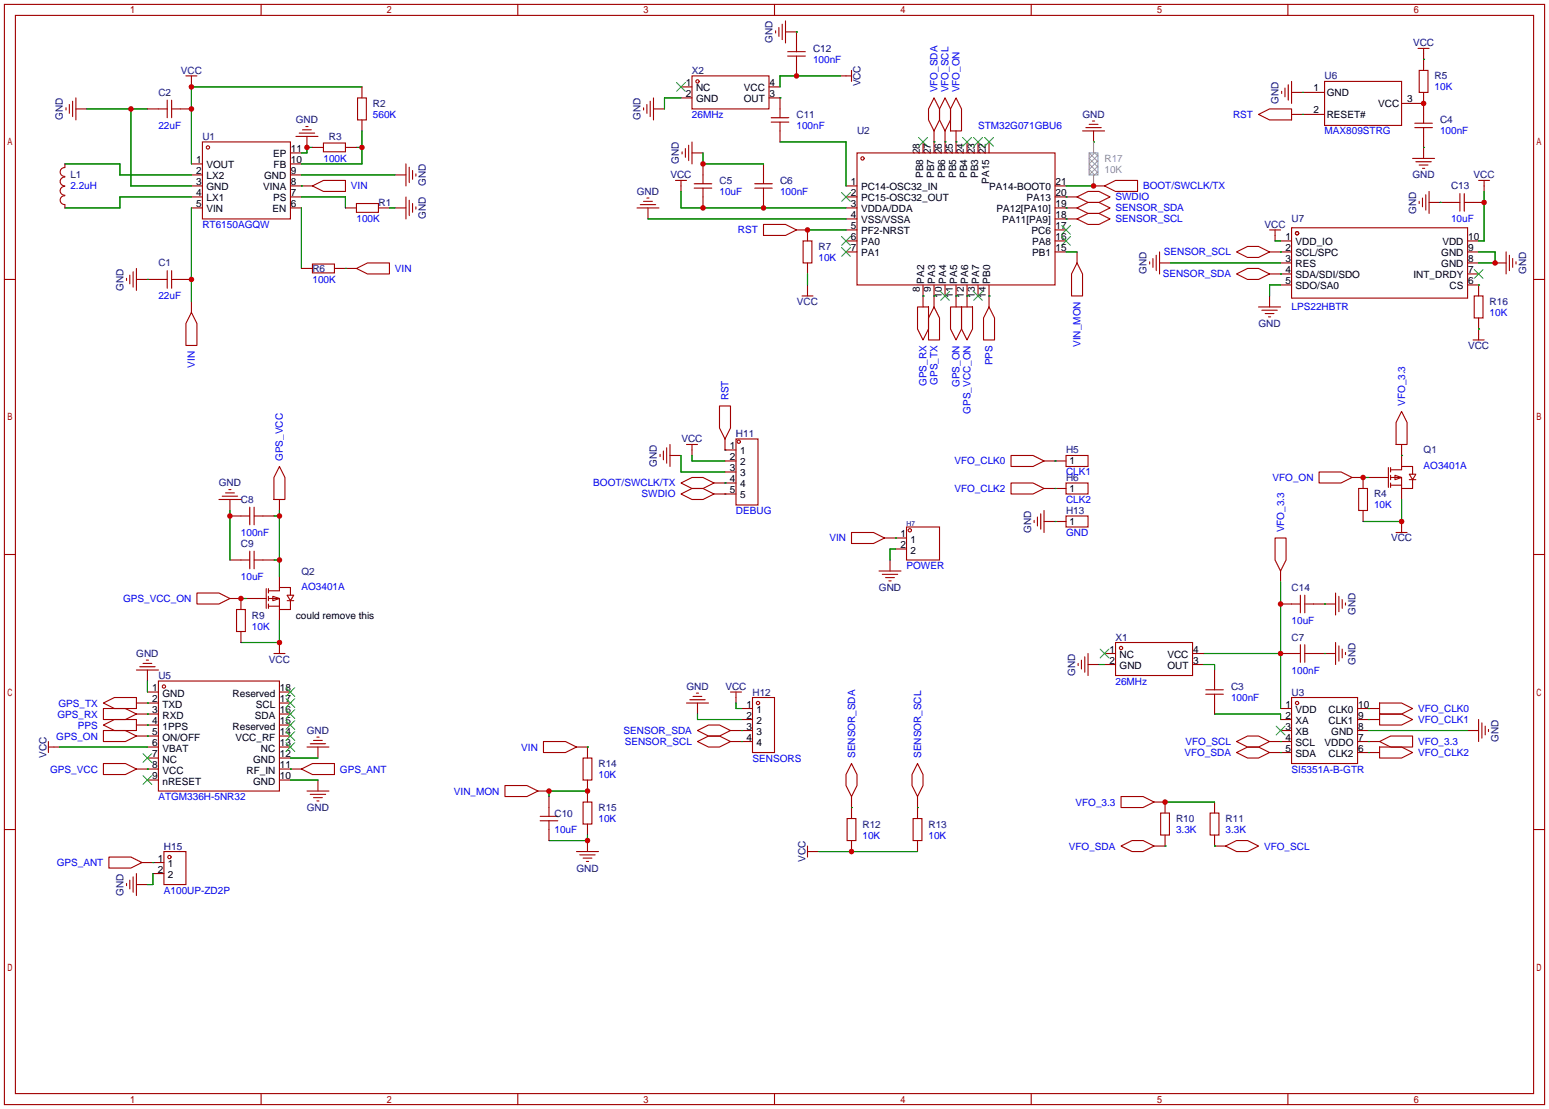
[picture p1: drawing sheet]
<svg xmlns="http://www.w3.org/2000/svg" width="358mm" height="256mm" viewBox="0 0 358 256" stroke-linecap="round" stroke-linejoin="round" font-family="sans-serif">
<g fill="none" stroke="#a10000" stroke-width=".25">
<path d="M1 1h355.6v254h-355.6zM3.6 3.6h350.5v248.9h-350.5zM42.9 17.5h2.6M44.2 17.5v2.6M60.3 1v2.6M119.5 1v2.6M159.8 17.5h17.7v7.6h-17.7zM178.8 1v2.6M179.1 7.1v.5M179.8 6.4v2M180.6 5.6v3.5M181.4 7.4h2.5v4.5"/>
<path d="M181.4 4.8v5.1M181.9 11.9h4M181.9 13h4M183.9 13v4.5M194.1 17.5h2.5M196.6 16.3v2.5M238.1 1v2.6M297.3 1v2.6M297.4 19.6v3.5M298.2 18.8v5.1M305.8 18.8h17.8v10.2h-17.8zM327.4 11.2h2.5"/>
<path d="M327.7 16.3h2v5h-2zM328.7 11.2v5.1M15 38.7a1.01 1.01 0 0 0-1.1 1 1.01 1.01 0 0 0 1.1 1M15 37.8v.8M15.2 24.9v.5M16 24.1v2.1M16.8 23.4v3.5M17.5 25.1h2.6M17.5 22.6v5.1M34 25.1h4.6M38.6 23.1v4.1M39.6 25.1h4.6"/>
<path d="M39.6 23.1v4.1M44.2 37.8h2.5M46.7 32.8h20.4v17.7h-20.4zM67.1 37.8h2.5M67.1 35.3h2.5M68.3 31.5h5.1M69.1 30.7h3.5M69.8 30h2.1M70.6 29.2h.5M70.9 31.5v2.5M72.1 34h2.6M74.7 33h5.1v2.1h-5.1z"/>
<path d="M79.8 34h2.5M82.5 22.6h2.1v5.1h-2.1zM83.6 20.1v2.5M83.6 27.7v2.5M93.7 37.8v5.1M94.5 38.6v3.6M95.2 39.4v2M148.6 24.9v.5M149.4 24.1v2.1M150.1 23.4v3.5M150.9 25.1h2.5M150.9 22.6v5.1"/>
<path d="M157.2 20.1h2.6M157.2 22.6h2.6M157.5 35.1v.5M158.2 34.3v2M159 33.5v3.6M159.8 35.3h2.5M159.8 32.8v5M162.3 37.8v4.6M176.3 37.8v4.6M177.5 20.1h2.6M177.5 22.6h2.6v4.6M178.1 27.2h4"/>
<path d="M178.1 28.2h4M180.1 28.2v4.6M197.9 35.3h45.7v30.5h-45.7zM213.1 32.8v2.5M215.6 22.6l1.3 2.5v2.6l-1.3 2.5-1.2-2.5v-2.6zM215.6 30.2v5.1M218.2 22.6l1.3 2.5v2.6l-1.3 2.5-1.3-2.5v-2.6zM218.2 30.2v5.1M220.7 22.6l1.3 2.5v5.1h-2.5v-5.1zM220.7 30.2v5.1M223.3 32.8v2.5M225.8 32.8v2.5"/>
<path d="M228.3 32.8v2.5M249.9 30.2h5.1M250.7 29.5h3.6M251.5 28.7h2M252.2 27.9h.5M252.5 30.2v2.6M290.6 26.4l2.5-1.3h5.1v2.6h-5.1zM295.9 21.1v.5M296.7 20.3v2.1M298.2 21.3h7.6M298.2 26.4h7.6M323.6 23.9h5.1"/>
<path d="M326.1 36.6h5.1M326.6 28.4h4.1M326.6 29.5h4.1M326.9 37.3h3.6M327.7 38.1h2M328.4 38.9h.5M328.7 21.3v7.1M328.7 29.5v7.1M15 45.2a1.01 1.01 0 0 0-1.1 1 1.01 1.01 0 0 0 1.1 1M15 43a1.01 1.01 0 0 0-1.1 1 1.01 1.01 0 0 0 1.1 1.1M15 40.9a1.01 1.01 0 0 0-1.1 1 1.01 1.01 0 0 0 1.1 1M15 47.2v.8"/>
<path d="M44.2 40.4h2.5M44.2 42.9h2.5M44.2 45.5h2.5M44.2 48h2.5M67.1 40.4h2.5M67.1 42.9h5M67.1 45.5h2.5M67.1 48h2.5M72.1 42.9l2.6-1.2h5.1v2.5h-5.1zM79.8 48h2.5M82.3 47h5.1v2h-5.1zM87.4 48h2.5"/>
<path d="M91.2 40.4h2.5M91.2 48h2.5M93.7 45.5v5M94.5 46.2v3.6M95.2 47v2M96 40.1v.5M96 47.8v.5M147.1 48h5M147.8 47.2h3.6M148.6 46.5h2M149.4 45.7h.5M149.6 48v2.5"/>
<path d="M156 41.7h2.5M157.2 41.7v2.5M160.3 42.4h4M160.3 43.4h4M162.3 43.4v4.6M174.2 42.4h4.1M174.2 43.4h4.1M176.3 51.8h5.1l2.5 1.3-2.5 1.3h-5.1zM176.3 43.4v4.6M183.9 53.1h2.5v2.5M185.4 55.6h2.1v5.1h-2.1zM195.3 42.9h2.6"/>
<path d="M195.3 45.5h2.6M195.3 48h2.6M195.3 50.5h2.6M195.3 53.1h2.6M195.3 55.6h2.6M195.3 58.2h2.6M243.6 42.9h2.5M243.6 45.5h5.1M243.6 48h5.1M243.6 50.5h5.1M243.6 53.1h2.5M243.6 55.6h2.5"/>
<path d="M243.6 58.2h2.5M248.7 45.5l2.5-1.3h2.5l2.6 1.3-2.6 1.2h-2.5zM248.7 48l2.5-1.3h2.5l2.6 1.3-2.6 1.3h-2.5zM248.7 50.5l2.5-1.2h2.5l2.6 1.2-2.6 1.3h-2.5zM248.7 58.2v2.5M252.5 42.9h2.5M255 42.9l2.6-1.2h5v2.5h-5zM266.2 59.7v2M267 58.9v3.6M267.7 58.2v5M285.5 58.2l2.5-1.3h2.6l2.5 1.3-2.5 1.2h-2.6zM293.1 53.1h2.6"/>
<path d="M293.1 58.2h5.1M294.4 53.1v2.5M295.7 55.6h2.5M298.2 52.6h40.6v16.2h-40.6zM327.7 46.5v.5M328.4 45.7v2.1M329.2 45v3.5M329.9 46.7h7.2M329.9 44.2v5.1M337.1 44.7v4.1M338.1 46.7h4.5M338.1 44.7v4.1"/>
<path d="M338.8 55.6h2.6M338.8 58.2h2.6M341.4 41.7h2.5M342.6 41.7v2.5M347.7 58.2v5M348.5 58.9v3.6M349.2 59.7v2M1 64.5h2.6M29.2 64.3v.5M30 63.5v2M30.7 62.7v3.6M31.5 64.5h7.1"/>
<path d="M31.5 62v5.1M38.6 62.5v4M39.6 64.5h4.6M39.6 62.5v4M44.2 72.1l1.3 2.6v5.1h-2.6v-5.1zM44.2 69.6v2.5M69.6 62h2.5M72.1 61h5.1v2h-5.1zM77.2 62h5.1M82.3 62l2.5-1.3h5.1v2.5h-5.1zM185.2 68.3h2.5M186.4 60.7v2.5"/>
<path d="M186.4 65.8v2.5M211.8 70.9h2.6v5l-1.3 2.6-1.3-2.6zM213.1 65.8v5.1M215.6 70.9l1.3 2.5v5.1h-2.5v-5.1zM215.6 65.8v5.1M218.2 65.8v2.5M219.5 70.9h2.5v5l-1.3 2.6-1.2-2.6zM220.7 65.8v5.1M222 70.9h2.5v5l-1.2 2.6-1.3-2.6zM223.3 65.8v5.1M225.8 65.8v2.5M228.3 70.9l1.3 2.5v5.1h-2.5v-5.1z"/>
<path d="M228.3 65.8v5.1M248.7 60.7l1.2 2.5v5.1h-2.5v-5.1zM265.4 60.5v.5M267.7 60.7h2.6M285.5 63.2l2.5-1.2h2.6l2.5 1.2-2.5 1.3h-2.6zM290.6 70.9h5.1M291.3 71.6h3.6M292.1 72.4h2M292.9 73.2h.5M293.1 63.2h5.1M293.1 68.3v2.6M295.7 60.7h2.5"/>
<path d="M295.7 65.8h2.5M338.8 65.8h2.6v2.5M338.8 60.7h2.6M338.8 63.2h2.6M340.1 78.5h2.5M340.4 68.3h2v5.1h-2zM341.4 73.4v5.1M345.2 60.7h2.5M350 60.5v.5M354.1 64.5h2.5M166.1 93.7h2.6v5.1l-1.3 2.5-1.3-2.5zM323.6 95l1.3 2.5v5.1h-2.6v-5.1z"/>
<path d="M50.5 115.3h5.1M51.3 114.6h3.6M52.1 113.8h2M52.8 113h.5M53.1 119.1h4.6M53.1 115.3v2.6M57.7 117.1v4.1M58.7 119.1h4.5M58.7 117.1v4.1M64.5 107.7l1.3 2.5v5.1h-2.6v-5.1zM64.5 115.3v2.6M152.4 104.9v.5"/>
<path d="M153.2 104.1v2.1M153.9 103.4v3.5M154.7 105.2h2.5M154.7 102.6v5.1M157.2 114l2.6-1.2h2.5l2.5 1.2-2.5 1.3h-2.5zM157.2 111.5l2.6-1.3h2.5l2.5 1.3-2.5 1.3h-2.5zM158.5 102.6h2.5M159.8 102.6v2.6M164.8 114h5.1M164.8 111.5h5.1M167.4 106.4h2.5M167.4 101.3v2.6h2.5"/>
<path d="M167.4 109h2.5M169.9 101.3h5.1v15.3h-5.1zM233.4 105.2h5.1l2.5 1.2-2.5 1.3h-5.1zM233.4 111.5h5.1l2.5 1.3-2.5 1.2h-5.1zM239.5 119.4v2M240.3 118.6v3.6M241 106.4h5.1M241 112.8h5.1M241 117.9v5M246.1 105.2h5.1v2.5h-5.1zM246.1 111.5h5.1v2.5h-5.1zM246.1 119.1h5.1v2.6h-5.1z"/>
<path d="M304.5 109h5.1l2.6 1.2-2.6 1.3h-5.1zM312.2 110.2h2.5v2.6M313.7 112.8h2v5.1h-2zM314.7 117.9v2.5M316 110.2h4.5M320.5 108v4.5M321.1 108.5h2.5v-.8h2.5v1.8M321.1 110.2h2.5v2.6M321.1 112h2.5M321.1 108v1M321.1 109.7v1M321.1 111.5v1"/>
<path d="M322.1 109.7l1.5 .5-1.5 .5zM323.6 102.6v5.1M323.6 112.8v2.5M325.4 109.5h1.5l-.8 1.2zM325.4 110.7h1.5M326.1 110.7v2.1h-2.5M1 128h2.6M45.5 136.9h5l2.6 1.3-2.6 1.2h-5zM53.1 138.2h2.5v2.5M53.1 129.3h4.6M56.9 138.2h4.6M57.7 127.3v4"/>
<path d="M58.7 127.3v4M58.7 129.3h4.5M61.5 135.9v4.6M62 136.4h2.5v-.8h2.6v1.8M62 138.2h2.5v2.5M62 140h2.5M62 135.9v1M62 137.7v1M62 139.4v1.1M63 137.7l1.5 .5-1.5 .5zM64.5 133.1v2.5M66.3 137.4h1.5l-.7 1.3z"/>
<path d="M66.3 138.7h1.5M67.1 138.7v2h-2.6M196.6 122.9h5.1l2.5 1.3-2.5 1.3h-5.1zM202.9 131.8h5.1M203.7 132.6h3.6M204.2 124.2h5.1M204.5 133.4h2M205.2 134.1h.5M205.5 129.3v2.5M206.8 126.7h2.5M209.3 121.7h7.6v7.6h-7.6zM238.8 120.1v.6"/>
<path d="M241 120.4h5.1M294.4 124.2h2.5v5.1l-1.2 2.5-1.3-2.5zM295.7 131.8v2.6M295.7 139.4h4.5M300.2 137.4v4.1M301.2 137.4v4.1M301.2 139.4h7.2M308.4 136.9v5.1M309.1 137.7v3.5M309.9 138.4v2.1M310.6 139.2v.5M322.3 122.9h2.6"/>
<path d="M323.6 120.4v2.5M354.1 128h2.5M31.5 154.7h5.1M32.3 153.9h3.5M33 153.2h2.1M33.8 152.4h.5M34 159.8h2.6M34 154.7v2.5M36.6 157.2h27.9v25.4h-27.9zM54.6 140.7h2v5.1h-2zM55.6 145.8v2.5M63.2 150.9h2.6"/>
<path d="M64.5 159.8h2.6M64.5 140.7v2.6M64.5 148.3v2.6M168.7 159.8h2.5M169.9 159.8v2.5M248.9 153.2v.5M249.7 152.4v2M250.4 151.6v3.6M251.2 153.4h2.5M251.2 150.9v5.1M255 150.9h2.6M255 153.4h2.6"/>
<path d="M257.6 148.3h17.7v7.7h-17.7zM275.3 150.9h2.6M275.3 153.4h2.6M278.4 159.3h4M280.4 154.7v4.6M295.7 150.9h4.5M300.2 148.8v4.1M301.2 150.9h7.2M301.2 148.8v4.1M308.4 148.3v5.1M309.1 149.1v3.6M309.9 149.9v2"/>
<path d="M310.6 150.6v.5M11.2 172.5h2.5M11.2 171.2v2.5M23.9 162.3l2.5-1.3h5.1v2.6h-5.1zM23.9 163.6h5.1l2.5 1.2-2.5 1.3h-5.1zM23.9 167.4l2.5-1.3h5.1v2.6h-5.1zM23.9 168.7h5.1l2.5 1.2-2.5 1.3h-5.1zM23.9 176.3h5.1l2.5 1.2-2.5 1.3h-5.1zM31.5 162.3h5.1M31.5 164.8h5.1M31.5 167.4h5.1M31.5 169.9h5.1"/>
<path d="M31.5 177.5h5.1M34 172.5h2.6M34 175h2.6M64.5 162.3h2.6M64.5 164.8h2.6M64.5 167.4h2.6M64.5 169.9h2.6M64.5 172.5h2.6M64.5 175h2.6M64.5 177.5h5.1M69.6 177.5l2.5-1.2h5.1v2.5h-5.1zM70.9 172.5h5"/>
<path d="M71.6 171.7h3.6M72.4 170.9h2M73.2 170.2h.5M73.4 172.5v2.5M125.5 171.2h5.1l2.5 1.3-2.5 1.2h-5.1zM133.1 172.5h2.5v2.5M134.6 175h2.1v5.1h-2.1zM158.5 162.3h5.1M159.3 161.5h3.5M160 160.8h2.1M160.8 160h.5M161 168.7l2.6-1.3h2.5l2.6 1.3-2.6 1.2h-2.5z"/>
<path d="M161 171.2l2.6-1.3h2.5l2.6 1.3-2.6 1.3h-2.5zM161 162.3v2.5M168.7 168.7h5M168.7 171.2h5M171.2 163.6h2.5M171.2 166.1h2.5M173.7 161h5.1v12.7h-5.1zM196.6 176.3l1.3 2.5v2.6l-1.3 2.5-1.3-2.5v-2.6zM211.8 176.3l1.3 2.5v2.6l-1.3 2.5-1.2-2.5v-2.6zM278.4 160.3h4M280.4 160.3v4.5M285.5 173.7l2.5-1.2h2.6l2.5 1.2-2.5 1.3h-2.6z"/>
<path d="M285.5 171.2l2.5-1.3h2.6l2.5 1.3-2.5 1.3h-2.6zM293.1 171.2h5.1M293.1 173.7h5.1M295.7 163.6h2.5M295.7 166.1h2.5M295.7 168.7h2.5M298.2 161h15.2v15.3h-15.2zM313.4 163.6h5.1M313.4 166.1h5.1M313.4 168.7h2.6M313.4 171.2h5.1M313.4 173.7h5.1"/>
<path d="M318.5 171.2l2.6-1.3h5v2.6h-5zM318.5 162.3h5.1l2.5 1.3-2.5 1.2h-5.1zM318.5 164.8h5.1l2.5 1.3-2.5 1.3h-5.1zM318.5 172.5h5.1l2.5 1.2-2.5 1.3h-5.1zM338.8 168.7h2.6M341.4 166.1v5.1M342.1 166.9v3.5M342.9 167.6v2.1M343.7 168.4v.5M1 191.5h2.6M25.1 197.9h5.1l2.6 1.2-2.6 1.3h-5.1zM32.8 199.1h5"/>
<path d="M34 180.1h2.6M37.8 196.6h5.1v7.6h-5.1zM64.5 180.1h2.6M70.9 182.6h5M71.6 183.4h3.6M72.4 184.2h2M73.2 184.9h.5M73.4 180.1v2.5M116.6 181.4h5.1l2.5 1.2-2.5 1.3h-5.1zM124.2 182.6h2.5M124.7 188.5h4.1M124.7 189.5h4.1"/>
<path d="M126.7 183.9v4.6M126.7 189.5v4.6M133.1 196.6h5.1M133.9 197.4h3.5M134.6 185.2h2.1v5h-2.1zM134.6 198.1h2.1M135.4 198.9h.5M135.6 180.1v5.1M135.6 190.2v2.6M135.6 194.1v2.5M186.4 195.3v2.6M186.4 196.6h2.6"/>
<path d="M195.6 189h2v5.1h-2zM196.6 183.9v5.1M196.6 194.1v2.5M210.8 189h2.1v5.1h-2.1zM211.8 183.9v5.1M211.8 194.1v2.5M258.8 195.3l2.6-1.2h2.5l2.5 1.2-2.5 1.3h-2.5zM258.8 183.9h5.1l2.5 1.3-2.5 1.2h-5.1zM266.4 185.2h2.6v2.5M268 187.7h2v5.1h-2zM269 192.8v2.5h-2.6M279.4 187.7h2v5.1h-2z"/>
<path d="M280.4 185.2v2.5M280.4 192.8v2.5h2.6M283 195.3l2.5-1.2h2.5l2.6 1.2-2.6 1.3h-2.5zM354.1 191.5h2.5M29.2 204v.5M30 203.2v2M30.7 202.4v3.6M31.5 201.7v5.1M31.5 204.2h2.5M35.3 201.7h2.5M60.3 252.5v2.5M119.5 252.5v2.5"/>
<path d="M178.8 252.5v2.5M238.1 252.5v2.5M297.3 252.5v2.5"/>
<circle cx="161" cy="18.8" r=".38"/>
<circle cx="48" cy="34" r=".38"/>
<circle cx="199.1" cy="36.6" r=".38"/>
<circle cx="299.5" cy="53.8" r=".38"/>
<circle cx="170.6" cy="102" r=".38"/>
<circle cx="210.1" cy="122.4" r=".38"/>
<circle cx="37.8" cy="158.5" r=".38"/>
<circle cx="258.8" cy="149.6" r=".38"/>
<circle cx="175" cy="162.3" r=".38"/>
<circle cx="299.5" cy="162.3" r=".38"/>
<circle cx="39.1" cy="197.9" r=".38"/>
</g>
<g fill="none" stroke="#008700" stroke-width=".25">
<path d="M183.9 7.4h.1M194.1 17.5h-14v2.6M328.7 13.7h.1M15 37.8h12.7v2.6h16.5M20.1 25.1h13.9M30.2 25.1v17.8h14M72.1 34h-1.2v1.3h-1.3M82.3 34h1.3M83.6 30.2v7.6h-14M83.6 20.1h-39.4v17.7M157.2 22.6h-3.8v2.5M162.3 35.3v2.5h14"/>
<path d="M180.1 22.6h.1M180.1 32.8h15.2v10.1M215.6 32.8h.1M218.2 32.8h.1M220.7 32.8h.1M252.5 32.8h.1M300.7 21.3h.1M300.7 26.4h.1M328.7 34h.1M328.7 23.9h.1M44.2 45.5h-16.5v2.5h-12.7M44.2 48v21.6"/>
<path d="M69.6 42.9h.1M69.6 40.4h21.6M69.6 45.5h10.2v2.5M69.6 48v14M89.9 48h1.3M149.6 50.5h45.7M157.2 44.2v3.8h38.1M186.4 53.1h8.9M246.1 45.5h.1M246.1 48h.1M246.1 50.5h.1M246.1 42.9h6.4"/>
<path d="M246.1 58.2h2.6M294.4 55.6h1.3M295.7 58.2h.1M332.5 46.7h.1M341.4 58.2h3.8v2.5h-3.8M342.6 44.2v11.4h-1.2M34 64.5h.1M79.8 62h.1M186.4 63.2v2.6M213.1 68.3h.1M215.6 68.3h.1M220.7 68.3h.1"/>
<path d="M223.3 68.3h.1M228.3 68.3h.1M270.3 60.7h25.4M295.7 63.2h.1M295.7 65.8h-2.6v2.5M341.4 65.8h.1M341.4 75.9h.1M53.1 117.9v11.4M63.2 119.1h1.3M64.5 117.9v15.2M157.2 105.2v3.8h10.2M159.8 105.2v1.2h7.6"/>
<path d="M167.4 103.9h.1M167.4 114h.1M167.4 111.5h.1M243.6 106.4h.1M243.6 112.8h.1M314.7 110.2h1.3M323.6 105.2h.1M323.6 115.3v5.1h-8.9M55.6 138.2h1.3M63.2 129.3h1.3M206.8 124.2h.1M206.8 126.7h-1.3v2.6"/>
<path d="M243.6 120.4h.1M295.7 134.4v29.2M305.8 139.4h.1M34 157.2v2.6M64.5 143.3v5h-8.9M253.7 153.4h1.3M277.9 150.9h17.8M277.9 153.4h2.5v1.3M305.8 150.9h.1M13.7 172.5h20.3M34 162.3h.1M34 164.8h.1"/>
<path d="M34 167.4h.1M34 169.9h.1M34 177.5h.1M67.1 177.5h.1M67.1 175h6.3M135.6 172.5h.1M161 164.8v1.3h10.2M169.9 162.3v1.3h1.3M171.2 168.7h.1M171.2 171.2h.1M280.4 164.8h15.3v1.3M295.7 173.7h.1"/>
<path d="M295.7 171.2h.1M316 171.2h.1M316 163.6h.1M316 166.1h.1M316 173.7h.1M316 168.7h22.8M35.3 199.1h.1M67.1 180.1h6.3M135.6 182.6h-8.9v1.3M135.6 192.8v1.3h-8.9M189 196.6h22.8M196.6 186.4h.1"/>
<path d="M211.8 186.4h.1M269 195.3h.1M269 185.2h11.4M280.4 195.3h.1M35.3 201.7v2.5h-1.3"/>
</g>
<g fill="none" stroke="#3c3" stroke-width=".25">
<path d="M156.2 19.1l2 2M158.2 19.1l-2 2M212.1 31.8l2 2M214.1 31.8l-2 2M222.2 31.8l2.1 2M224.3 31.8l-2.1 2M224.8 31.8l2 2M226.8 31.8l-2 2M227.3 31.8l2.1 2M229.4 31.8l-2.1 2M194.3 57.2l2 2M194.3 54.6l2 2"/>
<path d="M194.3 44.5l2 2M196.3 57.2l-2 2M196.3 54.6l-2 2M196.3 44.5l-2 2M245.1 54.6l2 2M245.1 52.1l2 2M247.1 52.1l-2 2M247.1 54.6l-2 2M217.2 67.3l2 2M219.2 67.3l-2 2M224.8 67.3l2 2M226.8 67.3l-2 2"/>
<path d="M340.4 62.2l2 2.1M342.4 62.2l-2 2.1M66 158.8l2.1 2M68.1 158.8l-2.1 2M254 149.9l2 2M256 149.9l-2 2M33 174l2.1 2M33 179.1l2.1 2M35.1 174l-2.1 2M35.1 179.1l-2.1 2M66 171.5l2.1 2M66 168.9l2.1 2"/>
<path d="M66 166.4l2.1 2M66 163.8l2.1 2.1M66 161.3l2.1 2M68.1 171.5l-2.1 2M68.1 168.9l-2.1 2M68.1 166.4l-2.1 2M68.1 163.8l-2.1 2.1M68.1 161.3l-2.1 2M294.6 167.6l2.1 2.1M296.7 167.6l-2.1 2.1"/>
</g>
<path d="M251.5 35.3l2 2M253.5 36.1l-.8-.8-1.2 1.3 2 2M253.5 35.8l-2 2 2 2.1M253.5 37.1l-2 2 1.2 1.3 .8-.8M253.5 38.4l-2 2" fill="none" stroke="#999" stroke-width=".23"/>
<path d="M251.5 35.3h2v5.1h-2zM252.5 32.8v2.5M252.5 40.4v2.5" fill="none" stroke="#999" stroke-width=".25"/>
<g fill="#c00">
<circle cx="30.2" cy="25.1" r=".63"/>
<circle cx="44.2" cy="20.1" r=".63"/>
<circle cx="44.2" cy="25.1" r=".63"/>
<circle cx="44.2" cy="64.5" r=".63"/>
<circle cx="70.9" cy="34" r=".63"/>
<circle cx="83.6" cy="34" r=".63"/>
<circle cx="252.5" cy="42.9" r=".63"/>
<circle cx="186.4" cy="53.1" r=".63"/>
<circle cx="162.3" cy="48" r=".63"/>
<circle cx="176.3" cy="48" r=".63"/>
<circle cx="295.7" cy="150.9" r=".63"/>
<circle cx="295.7" cy="139.4" r=".63"/>
<circle cx="323.6" cy="120.4" r=".63"/>
<circle cx="314.7" cy="110.2" r=".63"/>
<circle cx="162.3" cy="37.8" r=".63"/>
<circle cx="64.5" cy="148.3" r=".63"/>
<circle cx="55.6" cy="138.2" r=".63"/>
<circle cx="64.5" cy="119.1" r=".63"/>
<circle cx="64.5" cy="129.3" r=".63"/>
<circle cx="53.1" cy="119.1" r=".63"/>
<circle cx="269" cy="185.2" r=".63"/>
<circle cx="196.6" cy="196.6" r=".63"/>
<circle cx="135.6" cy="182.6" r=".63"/>
<circle cx="126.7" cy="182.6" r=".63"/>
<circle cx="135.6" cy="194.1" r=".63"/>
<circle cx="183.9" cy="17.5" r=".63"/>
<circle cx="328.7" cy="23.9" r=".63"/>
<circle cx="342.6" cy="46.7" r=".63"/>
<circle cx="345.2" cy="60.7" r=".63"/>
</g>
<g font-size="2.3" fill="#000080">
<text x="178.4" y="9.9" transform="rotate(-90 178.4 9.9)">GND</text>
<text x="187.7" y="12">C12</text>
<text x="326.2" y="10.7">VCC</text>
<text x="41.8" y="17.1">VCC</text>
<text x="159.8" y="17.1">X2</text>
<text x="36.6" y="22.1">C2</text>
<text x="198.7" y="20" transform="rotate(-90 198.7 20)">VCC</text>
<text x="295.2" y="23.9" transform="rotate(-90 295.2 23.9)">GND</text>
<text x="305.8" y="18.3">U6</text>
<text x="331.2" y="18.3">R5</text>
<text x="14.5" y="27.7" transform="rotate(-90 14.5 27.7)">GND</text>
<text x="68.3" y="28.5">GND</text>
<text x="86.1" y="24.7">R2</text>
<text x="147.9" y="27.7" transform="rotate(-90 147.9 27.7)">GND</text>
<text x="183.9" y="27.2">C11</text>
<text x="249.9" y="27.2">GND</text>
<text x="332.5" y="28.5">C4</text>
<text x="46.7" y="32.3">U1</text>
<text x="75.9" y="32.3">R3</text>
<text x="197.9" y="31">U2</text>
<text x="16.3" y="41.2">L1</text>
<text x="154.8" y="41.2">VCC</text>
<text x="156.8" y="37.9" transform="rotate(-90 156.8 37.9)">GND</text>
<text x="326.1" y="41.2">GND</text>
<text x="340.2" y="41.2">VCC</text>
<text x="87.4" y="47.5">R1</text>
<text x="98.3" y="43" transform="rotate(-90 98.3 43)">GND</text>
<text x="147" y="45">GND</text>
<text x="166.1" y="42.5">C5</text>
<text x="180.1" y="42.5">C6</text>
<text x="335" y="43.7">C13</text>
<text x="98.3" y="50.6" transform="rotate(-90 98.3 50.6)">GND</text>
<text x="291.9" y="52.6">VCC</text>
<text x="298.2" y="51.4">U7</text>
<text x="326.9" y="49.3" transform="rotate(-90 326.9 49.3)">GND</text>
<text x="189" y="57.7">R7</text>
<text x="36.6" y="61.5">C1</text>
<text x="72.1" y="62.8">R6</text>
<text x="264.7" y="63.3" transform="rotate(-90 264.7 63.3)">GND</text>
<text x="352.3" y="63.3" transform="rotate(-90 352.3 63.3)">GND</text>
<text x="28.5" y="67.1" transform="rotate(-90 28.5 67.1)">GND</text>
<text x="184" y="70.4">VCC</text>
<text x="343.9" y="70.4">R16</text>
<text x="290.6" y="75.5">GND</text>
<text x="338.9" y="80.6">VCC</text>
<text x="169.9" y="100.9">H11</text>
<text x="151.7" y="107.7" transform="rotate(-90 151.7 107.7)">GND</text>
<text x="157.3" y="102.2">VCC</text>
<text x="246.1" y="104.7">H5</text>
<text x="328.7" y="104.7">Q1</text>
<text x="50.5" y="112.3">GND</text>
<text x="246.1" y="111">H6</text>
<text x="55.6" y="116.1">C8</text>
<text x="246.1" y="118.7">H13</text>
<text x="317.2" y="114.9">R4</text>
<text x="238" y="123" transform="rotate(-90 238 123)">GND</text>
<text x="321.2" y="125">VCC</text>
<text x="55.6" y="126.3">C9</text>
<text x="69.6" y="132.6">Q2</text>
<text x="202.9" y="136.4">GND</text>
<text x="298.2" y="136.4">C14</text>
<text x="58.2" y="142.8">R9</text>
<text x="313" y="142" transform="rotate(-90 313 142)">GND</text>
<text x="257.6" y="147.9">X1</text>
<text x="298.2" y="147.9">C7</text>
<text x="31.5" y="151.7">GND</text>
<text x="62.1" y="153">VCC</text>
<text x="248.2" y="156" transform="rotate(-90 248.2 156)">GND</text>
<text x="313" y="153.4" transform="rotate(-90 313 153.4)">GND</text>
<text x="36.6" y="156.8">U5</text>
<text x="158.5" y="159.3">GND</text>
<text x="167.5" y="159.3">VCC</text>
<text x="173.7" y="160.6">H12</text>
<text x="284.2" y="159.3">C3</text>
<text x="298.2" y="160.6">U3</text>
<text x="70.8" y="169.5">GND</text>
<text x="346" y="171.2" transform="rotate(-90 346 171.2)">GND</text>
<text x="10.7" y="174.9" transform="rotate(-90 10.7 174.9)">VCC</text>
<text x="138.2" y="177.1">R14</text>
<text x="70.8" y="187.2">GND</text>
<text x="128" y="188.5">C10</text>
<text x="138.2" y="187.2">R15</text>
<text x="199.1" y="191.1">R12</text>
<text x="214.4" y="191.1">R13</text>
<text x="271.5" y="189.8">R10</text>
<text x="283" y="189.8">R11</text>
<text x="37.8" y="196.1">H15</text>
<text x="133.1" y="201.2">GND</text>
<text x="186" y="199" transform="rotate(-90 186 199)">VCC</text>
<text x="28.5" y="206.8" transform="rotate(-90 28.5 206.8)">GND</text>
</g>
<g font-size="2.3" fill="#00f">
<text x="187.7" y="14.5">100nF</text>
<text x="216.5" y="21.3" transform="rotate(-90 216.5 21.3)">VFO_SDA</text>
<text x="219" y="21.3" transform="rotate(-90 219 21.3)">VFO_SCL</text>
<text x="221.5" y="21.3" transform="rotate(-90 221.5 21.3)">VFO_ON</text>
<text x="331.2" y="20.9">10K</text>
<text x="36.6" y="29.8">22uF</text>
<text x="86.1" y="27.2">560K</text>
<text x="159.8" y="27.2">26MHz</text>
<text x="183.9" y="29.8">100nF</text>
<text x="225.8" y="29.8">STM32G071GBU6</text>
<text x="284.7" y="27.2">RST</text>
<text x="305.8" y="31">MAX809STRG</text>
<text x="332.5" y="31">100nF</text>
<text x="74.7" y="37.4">100K</text>
<text x="16.3" y="43.7">2.2uH</text>
<text x="81" y="43.7">VIN</text>
<text x="166.1" y="45">10uF</text>
<text x="180.1" y="45">100nF</text>
<text x="257.6" y="46.3">SWDIO</text>
<text x="263.9" y="43.7">BOOT/SWCLK/TX</text>
<text x="46.7" y="52.6">RT6150AGQW</text>
<text x="82.3" y="51.4">100K</text>
<text x="170.4" y="53.9">RST</text>
<text x="257.6" y="48.8">SENSOR_SDA</text>
<text x="257.6" y="51.4">SENSOR_SCL</text>
<text x="335" y="51.4">10uF</text>
<text x="268.7" y="59">SENSOR_SCL</text>
<text x="72.1" y="65.3">100K</text>
<text x="91.2" y="62.8">VIN</text>
<text x="189" y="60.2">10K</text>
<text x="268.4" y="64.1">SENSOR_SDA</text>
<text x="36.6" y="69.1">22uF</text>
<text x="298.2" y="71.7">LPS22HBTR</text>
<text x="343.9" y="72.9">10K</text>
<text x="249.5" y="80.1" transform="rotate(-90 249.5 80.1)">VIN_MON</text>
<text x="45" y="84.9" transform="rotate(-90 45 84.9)">VIN</text>
<text x="213.9" y="89.1" transform="rotate(-90 213.9 89.1)">GPS_RX</text>
<text x="216.5" y="88.9" transform="rotate(-90 216.5 88.9)">GPS_TX</text>
<text x="221.5" y="89.4" transform="rotate(-90 221.5 89.4)">GPS_ON</text>
<text x="229.2" y="84.4" transform="rotate(-90 229.2 84.4)">PPS</text>
<text x="168.2" y="92.5" transform="rotate(-90 168.2 92.5)">RST</text>
<text x="224.1" y="95.5" transform="rotate(-90 224.1 95.5)">GPS_VCC_ON</text>
<text x="324.4" y="93.7" transform="rotate(-90 324.4 93.7)">VFO_3.3</text>
<text x="65.3" y="106.4" transform="rotate(-90 65.3 106.4)">GPS_VCC</text>
<text x="220.3" y="107.2">VFO_CLK0</text>
<text x="137" y="112.3">BOOT/SWCLK/TX</text>
<text x="220.3" y="113.6">VFO_CLK2</text>
<text x="246.1" y="109.8">CLK1</text>
<text x="293.8" y="111">VFO_ON</text>
<text x="328.7" y="108.2">AO3401A</text>
<text x="148.1" y="114.9">SWDIO</text>
<text x="169.9" y="118.7">DEBUG</text>
<text x="246.1" y="116.1">CLK2</text>
<text x="317.2" y="117.4">10K</text>
<text x="55.6" y="123.7">100nF</text>
<text x="191.5" y="125">VIN</text>
<text x="246.1" y="123.7">GND</text>
<text x="296.5" y="122.9" transform="rotate(-90 296.5 122.9)">VFO_3.3</text>
<text x="209.3" y="131.4">POWER</text>
<text x="55.6" y="133.9">10uF</text>
<text x="69.6" y="136.2">AO3401A</text>
<text x="28.4" y="139">GPS_VCC_ON</text>
<text x="58.2" y="145.3">10K</text>
<text x="298.2" y="144.1">10uF</text>
<text x="298.2" y="155.5">100nF</text>
<text x="257.6" y="158">26MHz</text>
<text x="284.2" y="161.8">100nF</text>
<text x="13.2" y="165.7">GPS_RX</text>
<text x="13.5" y="163.1">GPS_TX</text>
<text x="327.4" y="164.4">VFO_CLK0</text>
<text x="327.4" y="166.9">VFO_CLK1</text>
<text x="13" y="170.7">GPS_ON</text>
<text x="18" y="168.2">PPS</text>
<text x="120.4" y="173.3">VIN</text>
<text x="144" y="169.5">SENSOR_SDA</text>
<text x="144.2" y="172">SENSOR_SCL</text>
<text x="273.7" y="172">VFO_SCL</text>
<text x="327.4" y="172">VFO_3.3</text>
<text x="11.6" y="178.4">GPS_VCC</text>
<text x="78.5" y="178.4">GPS_ANT</text>
<text x="138.2" y="179.6">10K</text>
<text x="173.7" y="175.8">SENSORS</text>
<text x="197.4" y="175" transform="rotate(-90 197.4 175)">SENSOR_SDA</text>
<text x="212.6" y="175" transform="rotate(-90 212.6 175)">SENSOR_SCL</text>
<text x="273.4" y="174.5">VFO_SDA</text>
<text x="298.2" y="178.4">SI5351A-B-GTR</text>
<text x="327.4" y="174.5">VFO_CLK2</text>
<text x="36.6" y="184.7">ATGM336H-5NR32</text>
<text x="104.8" y="183.4">VIN_MON</text>
<text x="248.3" y="186">VFO_3.3</text>
<text x="138.2" y="189.8">10K</text>
<text x="128" y="192.3">10uF</text>
<text x="199.1" y="193.6">10K</text>
<text x="214.4" y="193.6">10K</text>
<text x="246.8" y="196.1">VFO_SDA</text>
<text x="271.5" y="192.3">3.3K</text>
<text x="283" y="192.3">3.3K</text>
<text x="291.8" y="196.1">VFO_SCL</text>
<text x="13.1" y="199.9">GPS_ANT</text>
<text x="37.8" y="206.3">A100UP-ZD2P</text>
</g>
<g font-size="2.3">
<text x="158.4" y="22.4">2</text>
<text x="158.4" y="19.8">1</text>
<text x="160.7" y="23.6">GND</text>
<text x="160.7" y="21.1">NC</text>
<text x="171.7" y="21.1">VCC</text>
<text x="171.7" y="23.6">OUT</text>
<text x="177.7" y="19.8">4</text>
<text x="177.7" y="22.4">3</text>
<text x="303.3" y="21.1">1</text>
<text x="306.3" y="22.1">GND</text>
<text x="324.9" y="23.6">3</text>
<text x="303.3" y="26.2">2</text>
<text x="306.3" y="27.2">RESET#</text>
<text x="318.2" y="24.7">VCC</text>
<text x="67.2" y="35.1">11</text>
<text x="212.4" y="35.7" transform="rotate(-90 212.4 35.7)">28</text>
<text x="214.9" y="35.7" transform="rotate(-90 214.9 35.7)">27</text>
<text x="217.5" y="35.7" transform="rotate(-90 217.5 35.7)">26</text>
<text x="220" y="35.7" transform="rotate(-90 220 35.7)">25</text>
<text x="222.5" y="35.7" transform="rotate(-90 222.5 35.7)">24</text>
<text x="225.1" y="35.7" transform="rotate(-90 225.1 35.7)">23</text>
<text x="227.6" y="35.7" transform="rotate(-90 227.6 35.7)">22</text>
<text x="45.3" y="37.6">1</text>
<text x="45.3" y="40.2">2</text>
<text x="47.7" y="38.9">VOUT</text>
<text x="47.7" y="41.4">LX2</text>
<text x="61" y="41.4">GND</text>
<text x="63" y="36.3">EP</text>
<text x="63.2" y="38.9">FB</text>
<text x="67.2" y="40.2">9</text>
<text x="67.2" y="37.6">10</text>
<text x="213.2" y="41.1" transform="rotate(-90 213.2 41.1)">PB8</text>
<text x="215.7" y="41.1" transform="rotate(-90 215.7 41.1)">PB7</text>
<text x="218.2" y="41.1" transform="rotate(-90 218.2 41.1)">PB6</text>
<text x="220.8" y="41.1" transform="rotate(-90 220.8 41.1)">PB5</text>
<text x="223.3" y="41.1" transform="rotate(-90 223.3 41.1)">PB4</text>
<text x="225.9" y="41.1" transform="rotate(-90 225.9 41.1)">PB3</text>
<text x="45.3" y="42.7">3</text>
<text x="45.3" y="45.2">4</text>
<text x="45.3" y="47.8">5</text>
<text x="47.7" y="44">GND</text>
<text x="47.7" y="46.5">LX1</text>
<text x="60.7" y="44">VINA</text>
<text x="63" y="46.5">PS</text>
<text x="67.2" y="47.8">6</text>
<text x="67.2" y="45.2">7</text>
<text x="67.2" y="42.7">8</text>
<text x="196.5" y="47.8">3</text>
<text x="196.5" y="45.2">2</text>
<text x="196.5" y="42.7">1</text>
<text x="198.8" y="46.5">PC15-OSC32_OUT</text>
<text x="198.8" y="44">PC14-OSC32_IN</text>
<text x="228.4" y="42.4" transform="rotate(-90 228.4 42.4)">PA15</text>
<text x="228.4" y="44">PA14-BOOT0</text>
<text x="237" y="46.5">PA13</text>
<text x="243.7" y="42.7">21</text>
<text x="243.7" y="45.2">20</text>
<text x="243.7" y="47.8">19</text>
<text x="47.7" y="49">VIN</text>
<text x="62.9" y="49">EN</text>
<text x="196.5" y="52.9">5</text>
<text x="196.5" y="50.3">4</text>
<text x="198.8" y="51.6">VSS/VSSA</text>
<text x="198.8" y="49">VDDA/DDA</text>
<text x="230.1" y="49">PA12[PA10]</text>
<text x="231.4" y="51.6">PA11[PA9]</text>
<text x="243.7" y="50.3">18</text>
<text x="243.7" y="52.9">17</text>
<text x="196.5" y="57.9">7</text>
<text x="196.5" y="55.4">6</text>
<text x="198.8" y="59.2">PA1</text>
<text x="198.8" y="56.7">PA0</text>
<text x="198.8" y="54.1">PF2-NRST</text>
<text x="238.2" y="54.1">PC6</text>
<text x="238.3" y="56.7">PA8</text>
<text x="238.3" y="59.2">PB1</text>
<text x="243.7" y="55.4">16</text>
<text x="243.7" y="57.9">15</text>
<text x="296.8" y="55.4">1</text>
<text x="296.8" y="57.9">2</text>
<text x="299.1" y="56.7">VDD_IO</text>
<text x="299.1" y="59.2">SCL/SPC</text>
<text x="332.8" y="59.2">GND</text>
<text x="333" y="56.7">VDD</text>
<text x="339" y="57.9">9</text>
<text x="339" y="55.4">10</text>
<text x="213.4" y="65.5" transform="rotate(-90 213.4 65.5)">PA2</text>
<text x="215.9" y="65.5" transform="rotate(-90 215.9 65.5)">PA3</text>
<text x="218.5" y="65.5" transform="rotate(-90 218.5 65.5)">PA4</text>
<text x="221" y="65.5" transform="rotate(-90 221 65.5)">PA5</text>
<text x="223.6" y="65.5" transform="rotate(-90 223.6 65.5)">PA6</text>
<text x="226.1" y="65.5" transform="rotate(-90 226.1 65.5)">PA7</text>
<text x="228.6" y="65.5" transform="rotate(-90 228.6 65.5)">PB0</text>
<text x="296.8" y="60.5">3</text>
<text x="296.8" y="63">4</text>
<text x="296.8" y="65.6">5</text>
<text x="299.1" y="61.7">RES</text>
<text x="299.1" y="64.3">SDA/SDI/SDO</text>
<text x="326.4" y="64.3">INT_DRDY</text>
<text x="332.8" y="61.7">GND</text>
<text x="339" y="65.6">6</text>
<text x="339" y="63">7</text>
<text x="339" y="60.5">8</text>
<text x="212.4" y="67.4" transform="rotate(-90 212.4 67.4)">8</text>
<text x="214.9" y="67.4" transform="rotate(-90 214.9 67.4)">9</text>
<text x="217.5" y="68.7" transform="rotate(-90 217.5 68.7)">10</text>
<text x="220" y="68.7" transform="rotate(-90 220 68.7)">11</text>
<text x="222.5" y="68.7" transform="rotate(-90 222.5 68.7)">12</text>
<text x="225.1" y="68.7" transform="rotate(-90 225.1 68.7)">13</text>
<text x="227.6" y="68.7" transform="rotate(-90 227.6 68.7)">14</text>
<text x="299.1" y="66.8">SDO/SA0</text>
<text x="334.7" y="66.8">CS</text>
<text x="168.5" y="103.7">1</text>
<text x="168.5" y="106.2">2</text>
<text x="170.9" y="104.9">1</text>
<text x="170.9" y="107.5">2</text>
<text x="246.9" y="107.2">1</text>
<text x="168.5" y="108.7">3</text>
<text x="168.5" y="111.3">4</text>
<text x="168.5" y="113.8">5</text>
<text x="170.9" y="110">3</text>
<text x="170.9" y="112.5">4</text>
<text x="246.9" y="113.6">1</text>
<text x="170.9" y="115.1">5</text>
<text x="207.9" y="124">1</text>
<text x="210.2" y="125.2">1</text>
<text x="246.9" y="121.2">1</text>
<text x="207.9" y="126.5">2</text>
<text x="210.2" y="127.8">2</text>
<text x="68.3" y="142.8">could remove this</text>
<text x="256.1" y="153.2">2</text>
<text x="256.1" y="150.6">1</text>
<text x="258.5" y="154.5">GND</text>
<text x="258.5" y="151.9">NC</text>
<text x="269.5" y="151.9">VCC</text>
<text x="269.5" y="154.5">OUT</text>
<text x="275.5" y="150.6">4</text>
<text x="275.5" y="153.2">3</text>
<text x="35.2" y="159.5">1</text>
<text x="37.5" y="160.8">GND</text>
<text x="53.7" y="160.8">Reserved</text>
<text x="64.6" y="159.5">18</text>
<text x="35.2" y="162.1">2</text>
<text x="35.2" y="164.6">3</text>
<text x="35.2" y="167.2">4</text>
<text x="37.5" y="163.3">TXD</text>
<text x="37.5" y="165.9">RXD</text>
<text x="58.8" y="165.9">SDA</text>
<text x="59.1" y="163.3">SCL</text>
<text x="64.6" y="167.2">15</text>
<text x="64.6" y="164.6">16</text>
<text x="64.6" y="162.1">17</text>
<text x="172.3" y="163.3">1</text>
<text x="172.3" y="165.9">2</text>
<text x="174.7" y="164.6">1</text>
<text x="174.7" y="167.2">2</text>
<text x="296.8" y="163.3">1</text>
<text x="296.8" y="165.9">2</text>
<text x="299.1" y="164.6">VDD</text>
<text x="299.1" y="167.2">XA</text>
<text x="306.7" y="167.2">CLK1</text>
<text x="306.7" y="164.6">CLK0</text>
<text x="313.6" y="165.9">9</text>
<text x="313.6" y="163.3">10</text>
<text x="35.2" y="169.7">5</text>
<text x="35.2" y="172.2">6</text>
<text x="37.5" y="168.4">1PPS</text>
<text x="37.5" y="171">ON/OFF</text>
<text x="37.5" y="173.5">VBAT</text>
<text x="53.7" y="168.4">Reserved</text>
<text x="54.3" y="171">VCC_RF</text>
<text x="60.2" y="173.5">NC</text>
<text x="64.6" y="172.2">13</text>
<text x="64.6" y="169.7">14</text>
<text x="172.3" y="168.4">3</text>
<text x="172.3" y="171">4</text>
<text x="174.7" y="169.7">3</text>
<text x="174.7" y="172.2">4</text>
<text x="296.8" y="168.4">3</text>
<text x="296.8" y="171">4</text>
<text x="296.8" y="173.5">5</text>
<text x="299.1" y="169.7">XB</text>
<text x="299.1" y="172.2">SCL</text>
<text x="305.8" y="172.2">VDDO</text>
<text x="307.4" y="169.7">GND</text>
<text x="313.6" y="173.5">6</text>
<text x="313.6" y="171">7</text>
<text x="313.6" y="168.4">8</text>
<text x="35.2" y="174.8">7</text>
<text x="35.2" y="177.3">8</text>
<text x="35.2" y="179.9">9</text>
<text x="37.5" y="176">NC</text>
<text x="37.5" y="178.6">VCC</text>
<text x="56.9" y="178.6">RF_IN</text>
<text x="58.4" y="176">GND</text>
<text x="64.6" y="179.9">10</text>
<text x="64.6" y="177.3">11</text>
<text x="64.6" y="174.8">12</text>
<text x="299.1" y="174.8">SDA</text>
<text x="306.7" y="174.8">CLK2</text>
<text x="37.5" y="181.1">nRESET</text>
<text x="58.4" y="181.1">GND</text>
<text x="36.4" y="198.9">1</text>
<text x="36.4" y="201.4">2</text>
<text x="38.8" y="200.2">1</text>
<text x="38.8" y="202.7">2</text>
</g>
<g font-size="2.3" fill="#999">
<text x="255" y="37.4">R17</text>
<text x="255" y="39.9">10K</text>
</g>
<text font-size="1.6" fill="#000080" x="209.3" y="121.4">H7</text>
</svg>
